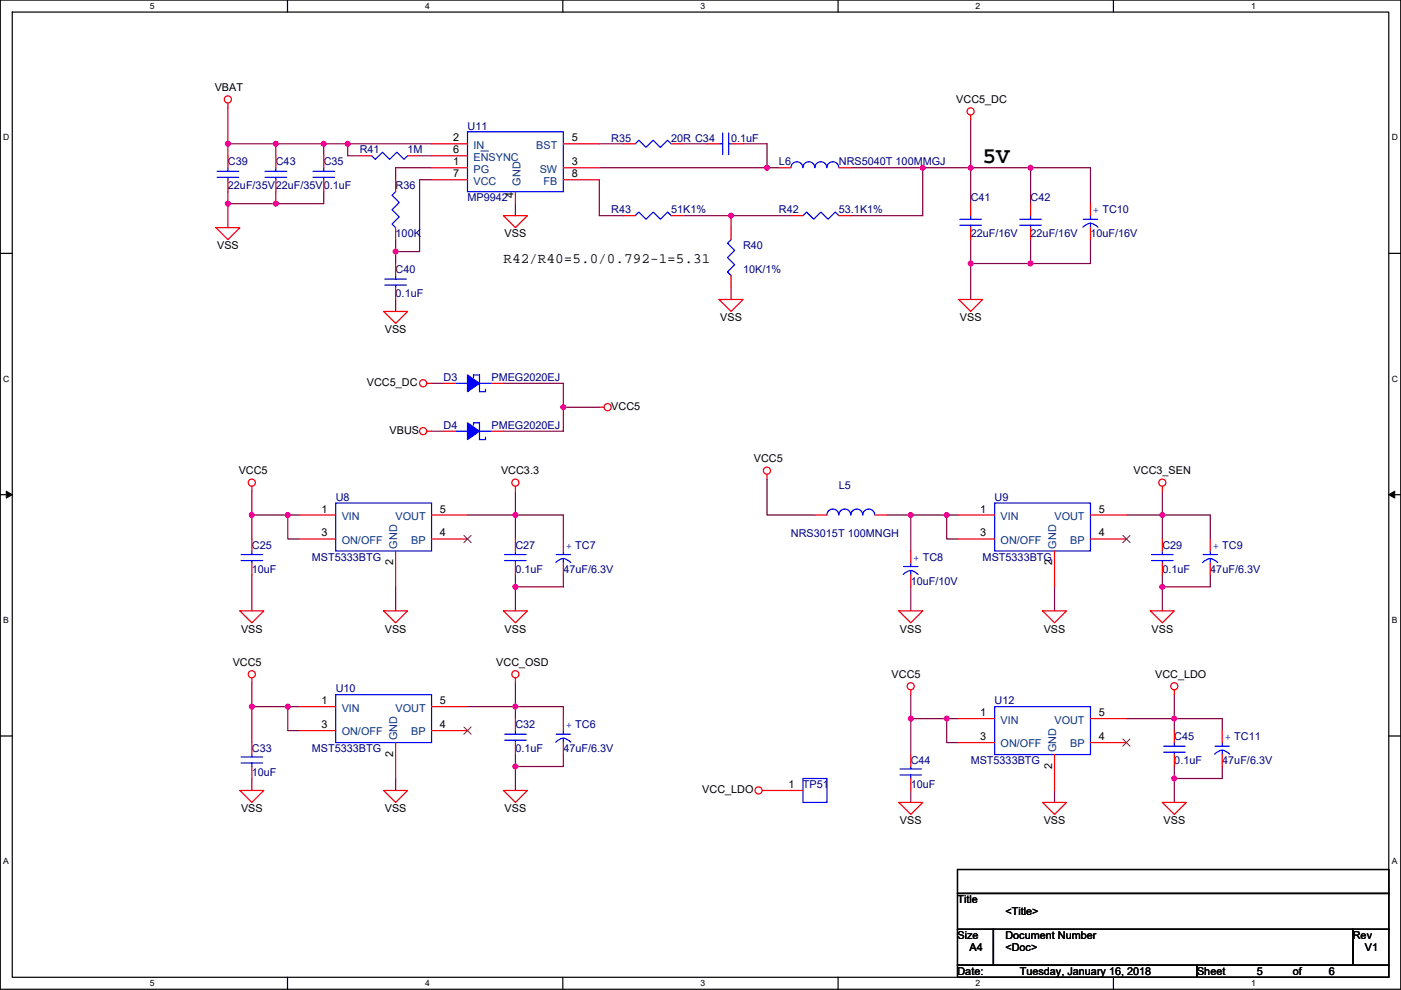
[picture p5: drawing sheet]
<svg xmlns="http://www.w3.org/2000/svg" width="297mm" height="210mm" viewBox="0 0 297 210" stroke-linecap="round" stroke-linejoin="round" font-family="sans-serif">
<path d="M.1 0h296.9v209.8h-296.9zM2.6 2.6h291.8v204.7h-291.8z" fill="none" stroke="#000" stroke-width=".25"/>
<g fill="#fff">
<path d="M31.8 .3h1v2h-1z"/>
<path d="M31.8 207.5h1v2.1h-1z"/>
</g>
<path d="M61 0v2.6M61 207.3v2.5" fill="none" stroke="#000" stroke-width=".25"/>
<g fill="#fff">
<path d="M90.1 .3h1v2h-1z"/>
<path d="M90.1 207.5h1v2.1h-1z"/>
</g>
<path d="M119.3 0v2.6M119.3 207.3v2.5" fill="none" stroke="#000" stroke-width=".25"/>
<g fill="#fff">
<path d="M148.5 .3h1v2h-1z"/>
<path d="M148.5 207.5h1v2.1h-1z"/>
</g>
<path d="M177.7 0v2.6M177.7 207.3v2.5" fill="none" stroke="#000" stroke-width=".25"/>
<g fill="#fff">
<path d="M206.9 .3h1v2h-1z"/>
<path d="M206.9 207.5h1v2.1h-1z"/>
</g>
<path d="M236.1 0v2.6M236.1 207.3v2.5" fill="none" stroke="#000" stroke-width=".25"/>
<g fill="#fff">
<path d="M265.2 .3h1v2h-1z"/>
<path d="M265.2 207.5h1v2.1h-1z"/>
<path d="M.7 28.2h1.3v2h-1.3z"/>
<path d="M295.1 28.2h1.3v2h-1.3z"/>
<path d="M.7 79.3h1.3v2.1h-1.3z"/>
<path d="M295.1 79.3h1.3v2.1h-1.3z"/>
</g>
<path d="M.1 53.7h2.5M294.4 53.7h2.6" fill="none" stroke="#000" stroke-width=".25"/>
<g fill="#fff">
<path d="M.7 130.5h1.2v2h-1.2z"/>
<path d="M295.1 130.5h1.2v2h-1.2z"/>
</g>
<path d="M.1 104.9h2.5M294.4 104.9h2.6" fill="none" stroke="#000" stroke-width=".25"/>
<path d="M1.3 104.2l1.3 .7-1.3 .7zM294.4 104.9l1.3-.7v1.4z" fill="#000" stroke="#000" stroke-width=".21"/>
<g fill="#fff">
<path d="M.7 181.7h1.2v2h-1.2z"/>
<path d="M295.1 181.7h1.2v2h-1.2z"/>
</g>
<path d="M.1 156.1h2.5M294.4 156.1h2.6M203 184.4h91.4v5.1h-91.4zM203 189.5h91.4v7.6h-91.4zM203 197.1h7.6v7.6h-7.6zM210.6 197.1h76.2v7.6h-76.2zM286.8 197.1h7.6v7.6h-7.6zM203 204.7h50.8v2.6h-50.8zM253.8 204.7h40.6v2.6h-40.6z" fill="none" stroke="#000" stroke-width=".25"/>
<g fill="none" stroke="#800040" stroke-width=".25">
<path d="M48.3 22.9v7.6M48.3 30.5h10.2M48.3 30.5v2.5M58.5 30.5v2.5M58.5 30.5h10.1M68.6 30.5h5.1M68.6 30.5v2.5M73.7 30.5h17.8M73.7 30.5v2.5h2.6M89 33h2.5M91.5 38.1h-2.5v15.3h-5.1v-2.6M91.5 35.6h-7.6v2.5"/>
<path d="M127.1 30.5h5M127.1 38.1v7.6h5M127.1 35.6h35.5M144.8 30.5h5.1M157.5 30.5h5.1v5.1M162.6 35.6h2.6M180.4 35.6h15.2M195.6 35.6h22.9M195.6 35.6v10.1h-15.2M205.8 25.4v17.8M218.5 35.6v7.6M218.5 35.6h12.7v7.6"/>
<path d="M48.3 43.2h10.2M48.3 40.7v2.5M48.3 43.2v5.1M58.5 40.7v2.5M68.6 40.7v2.5h-10.1M83.9 53.4v2.5M109.3 43.2v2.5M144.8 45.7h10.2M155 45.7v2.6M155 45.7h12.7M205.8 50.8v5.1M205.8 55.9h12.7"/>
<path d="M205.8 55.9v7.6M218.5 50.8v5.1M231.2 50.8v5.1h-12.7M83.9 63.5v2.6M155 61v2.5M91.5 91.5h2.5M91.5 81.3h2.5M106.7 81.3h12.7v5.1M119.4 86.4v5.1h-12.7M119.4 86.4h7.7M53.4 104.2v5M53.4 109.2v5.1"/>
<path d="M53.4 109.2h7.6M61 109.2v5.1h2.6M61 109.2h2.6M99.1 109.2h10.2M109.3 109.2v5.1M109.3 104.2v5M109.3 109.2h10.1v5.1M162.6 101.6v7.6h10.2M188 109.2h5.1M193.1 109.2h7.6M193.1 109.2v7.7M200.7 109.2v5.1h2.6"/>
<path d="M200.7 109.2h2.6M238.8 109.2h7.6M246.4 109.2h10.2v5.1M246.4 109.2v5.1M246.4 104.2v5M53.4 121.9v7.7M83.9 124.5v5.1M109.3 121.9v2.6M109.3 124.5v5.1M119.4 121.9v2.6h-10.1M193.1 124.5v5.1M223.6 124.5v5.1"/>
<path d="M246.4 124.5v5.1M246.4 121.9v2.6M256.6 121.9v2.6h-10.2M53.4 149.9h7.6M53.4 144.8v5.1M53.4 149.9v7.6M61 149.9h2.6M61 149.9v5.1h2.6M99.1 149.9h10.2M109.3 149.9h10.1v2.5M109.3 144.8v5.1M109.3 149.9v2.5"/>
<path d="M193.1 147.3v5.1M193.1 152.4v7.6M193.1 152.4h7.6M200.7 152.4v5.1h2.6M200.7 152.4h2.6M238.8 152.4h10.2M249 152.4h10.1v2.6M249 147.3v5.1M249 152.4v2.6M53.4 165.1v2.6M83.9 165.1v2.6M109.3 162.6v5.1"/>
<path d="M109.3 160v2.6M119.4 160v2.6h-10.1M193.1 167.7v2.5M223.6 167.7v2.5M249 165.1v5.1M249 162.6v2.5M259.1 162.6v2.5h-10.1"/>
</g>
<g fill="#f0f" stroke="#f0f" stroke-width=".25">
<circle cx="119.4" cy="86.4" r=".5"/>
<circle cx="53.4" cy="109.2" r=".5"/>
<circle cx="109.3" cy="124.5" r=".5"/>
<circle cx="61" cy="109.2" r=".5"/>
<circle cx="109.3" cy="109.2" r=".5"/>
<circle cx="53.4" cy="149.9" r=".5"/>
<circle cx="61" cy="149.9" r=".5"/>
<circle cx="200.7" cy="109.2" r=".5"/>
<circle cx="246.4" cy="124.5" r=".5"/>
<circle cx="193.1" cy="109.2" r=".5"/>
<circle cx="109.3" cy="149.9" r=".5"/>
<circle cx="109.3" cy="162.6" r=".5"/>
<circle cx="246.4" cy="109.2" r=".5"/>
<circle cx="48.3" cy="30.5" r=".5"/>
<circle cx="48.3" cy="43.2" r=".5"/>
<circle cx="195.6" cy="35.6" r=".5"/>
<circle cx="162.6" cy="35.6" r=".5"/>
<circle cx="83.9" cy="53.3" r=".5"/>
<circle cx="73.7" cy="30.5" r=".5"/>
<circle cx="205.8" cy="55.9" r=".5"/>
<circle cx="205.8" cy="35.6" r=".5"/>
<circle cx="155" cy="45.7" r=".5"/>
<circle cx="58.5" cy="30.5" r=".5"/>
<circle cx="68.6" cy="30.5" r=".5"/>
<circle cx="58.5" cy="43.2" r=".5"/>
<circle cx="218.5" cy="35.6" r=".5"/>
<circle cx="218.5" cy="55.9" r=".5"/>
<circle cx="249" cy="152.4" r=".5"/>
<circle cx="249" cy="165.1" r=".5"/>
<circle cx="193.1" cy="152.4" r=".5"/>
<circle cx="200.7" cy="152.4" r=".5"/>
</g>
<g fill="none" stroke="#f00" stroke-width=".25">
<path d="M48.3 21.9v1M48.3 38.1v2.6M48.3 33v2.6M58.5 38.1v2.6M58.5 33v2.6M68.6 38.1v2.6M68.6 33v2.6M76.3 33h2.5M83.9 38.1v2.6M86.4 33h2.6M91.5 38.1h7.6M91.5 30.5h7.6"/>
<path d="M91.5 35.6h7.6M91.5 33h7.6M119.4 30.5h7.7M119.4 35.6h7.7M119.4 38.1h7.7M132.1 30.5h2.6M142.3 30.5h2.5M149.9 30.5h2.6M155 30.5h2.5M165.2 35.6h2.5M177.9 35.6h2.5M205.8 24.4v1"/>
<path d="M45.8 48.3h5.1l-2.6 2.5zM83.9 55.9v2.5M83.9 48.3v2.5M106.7 45.7h5.1l-2.5 2.6zM109.3 40.7v2.5M132.1 45.7h2.6M142.3 45.7h2.5M155 58.4v2.6M155 48.3v2.5M167.7 45.7h2.5M177.9 45.7h2.5M205.8 48.3v2.5"/>
<path d="M205.8 43.2v2.5M218.5 48.3v2.5M218.5 43.2v2.5M231.2 43.2v2.5M231.2 48.3v2.5M81.3 66.1h5.1l-2.5 2.5zM83.9 61v2.5M152.5 63.5h5l-2.5 2.6zM203.3 63.5h5l-2.5 2.6zM90.5 91.5h1M90.5 81.3h1M94 81.3h2.6"/>
<path d="M94 91.5h2.6M104.2 81.3h2.5M104.2 91.5h2.5M127.1 86.4h1M53.4 103.1v1.1M53.4 119.4v2.5M53.4 114.3v2.6M63.6 109.2h7.6M63.6 114.3h7.6M83.9 116.9v7.6M91.5 109.2h7.6M91.5 114.3h7.6"/>
<path d="M109.3 103.1v1.1M109.3 119.4v2.5M109.3 114.3v2.6M119.4 114.3v2.6M119.4 119.4v2.5M162.6 100.6v1M172.8 109.2h2.5M185.5 109.2h2.5M193.1 116.9v2.5M203.3 109.2h7.6M203.3 114.3h7.6M223.6 116.9v7.6"/>
<path d="M231.2 109.2h7.6M231.2 114.3h7.6M246.4 103.1v1.1M246.4 119.4v2.5M246.4 114.3v2.6M256.6 114.3v2.6M256.6 119.4v2.5M50.9 129.6h5l-2.5 2.5zM81.3 129.6h5.1l-2.5 2.5zM106.7 129.6h5.1l-2.5 2.5zM190.6 129.6h5l-2.5 2.5zM193.1 121.9v2.6"/>
<path d="M221 129.6h5.1l-2.5 2.5zM243.9 129.6h5.1l-2.6 2.5zM53.4 143.8v1M53.4 157.5v2.5M63.6 149.9h7.6M63.6 155h7.6M83.9 157.5v7.6M91.5 149.9h7.6M91.5 155h7.6M109.3 143.8v1M109.3 157.5v2.5M109.3 152.4v2.6"/>
<path d="M119.4 152.4v2.6M119.4 157.5v2.5M193.1 146.3v1M203.3 152.4h7.6M203.3 157.5h7.6M231.2 152.4h7.6M231.2 157.5h7.6M249 146.3v1M249 155v2.5M259.1 155v2.5M50.9 167.7h5l-2.5 2.5zM53.4 162.6v2.5"/>
<path d="M81.3 167.7h5.1l-2.5 2.5zM106.7 167.7h5.1l-2.5 2.5zM161.6 167.7h8.6M190.6 170.2h5l-2.5 2.5zM193.1 160v2.6M193.1 165.1v2.6M221 170.2h5.1l-2.5 2.5zM223.6 160v7.7M246.4 170.2h5.1l-2.5 2.5zM249 160v2.6M259.1 160v2.6"/>
<circle cx="48.3" cy="21.1" r=".76"/>
<circle cx="205.8" cy="23.6" r=".76"/>
<circle cx="89.7" cy="91.4" r=".76"/>
<circle cx="89.7" cy="81.3" r=".76"/>
<circle cx="128.8" cy="86.4" r=".76"/>
<circle cx="162.6" cy="99.8" r=".76"/>
<circle cx="53.4" cy="102.4" r=".76"/>
<circle cx="109.3" cy="102.4" r=".76"/>
<circle cx="246.4" cy="102.4" r=".76"/>
<circle cx="53.4" cy="143" r=".76"/>
<circle cx="109.3" cy="143" r=".76"/>
<circle cx="193.1" cy="145.5" r=".76"/>
<circle cx="249" cy="145.5" r=".76"/>
<circle cx="160.8" cy="167.6" r=".76"/>
</g>
<g fill="none" stroke="#00f" stroke-width=".25">
<path d="M46 36.3h4.6M46 37.6h4.6M48.3 37.6v.5M48.3 35.6v.7M56.2 36.3h4.6M56.2 37.6h4.6M58.5 37.6v.5M58.5 35.6v.7M66.4 36.3h4.5M66.4 37.6h4.5M68.6 37.6v.5M68.6 35.6v.7"/>
<path d="M78.8 33l.8 .8 1.5-1.5 1.5 1.5 1.5-1.5 1.6 1.5 .7-.8M99.1 28h20.3v12.7h-20.3zM134.7 30.5l.7-.8 1.6 1.6 1.5-1.6 1.5 1.6 1.5-1.6 .8 .8M152.5 30.5h.7M153.2 28.2v4.6M154.5 28.2v4.6M154.5 30.5h.5M167.7 35.6a1.26 1.26 0 0 1 1.3-1.3 1.26 1.26 0 0 1 1.2 1.3M170.2 35.6a1.26 1.26 0 0 1 1.3-1.3 1.26 1.26 0 0 1 1.3 1.3M172.8 35.6a1.26 1.26 0 0 1 1.2-1.3 1.26 1.26 0 0 1 1.3 1.3M175.3 35.6a1.26 1.26 0 0 1 1.3-1.3 1.26 1.26 0 0 1 1.2 1.3M81.6 59.2h4.6"/>
<path d="M83.9 58.4v.8M83.9 40.7l-.8 .7 1.5 1.5-1.5 1.6 1.5 1.5-1.5 1.5 .8 .8M134.7 45.7l.7-.7 1.6 1.5 1.5-1.5 1.5 1.5 1.5-1.5 .8 .7M155 50.8l-.8 .8 1.6 1.5-1.6 1.5 1.6 1.6-1.6 1.5 .8 .7M170.2 45.7l.8-.7 1.5 1.5 1.6-1.5 1.5 1.5 1.5-1.5 .8 .7M203.5 46.5h4.6M203.5 47.8h4.6M205.8 47.8v.5M205.8 45.7v.8M216.2 46.5h4.6M216.2 47.8h4.6M218.5 47.8v.5"/>
<path d="M218.5 45.7v.8M229.7 46.5h3M231.1 47.3l-.9 .4-.6 .5M231.2 47.5v.8M231.2 45.7v.8M231.2 47.3l1 .4 .6 .5M81.6 60.5h4.6M83.9 60.5v.5M96.6 81.3h2.5M96.6 91.5h2.5M100.4 80v-.5h1.3v3.6h1.2v-.5M100.4 90.2v-.5h1.3v3.5h1.2v-.5"/>
<path d="M101.7 81.3h2.5M101.7 91.5h2.5M51.1 117.6h4.6M51.1 118.9h4.6M53.4 118.9v.5M53.4 116.9v.7M71.2 106.7h20.3v10.2h-20.3zM107 117.6h4.6M107 118.9h4.6M109.3 118.9v.5M109.3 116.9v.7M117.9 117.6h3.1"/>
<path d="M119.4 118.4l-1 .5-.6 .4M119.4 118.6v.8M119.4 116.9v.7M119.5 118.4l.9 .5 .6 .4M175.3 109.2a1.26 1.26 0 0 1 1.3-1.2 1.26 1.26 0 0 1 1.2 1.2M177.9 109.2a1.26 1.26 0 0 1 1.2-1.2 1.26 1.26 0 0 1 1.3 1.2 1.27 1.27 0 0 1 1.2-1.2 1.27 1.27 0 0 1 1.3 1.2 1.27 1.27 0 0 1 1.3-1.2 1.27 1.27 0 0 1 1.3 1.2M193.1 119.4v.8M210.9 106.7h20.3v10.2h-20.3zM244.2 117.6h4.5M244.2 118.9h4.5M246.4 118.9v.5M246.4 116.9v.7"/>
<path d="M255.1 117.6h3M256.5 118.4l-.9 .5-.6 .4M256.6 118.6v.8M256.6 116.9v.7M256.6 118.4l1 .5 .6 .4M191.6 120.2h3M193 121l-.9 .4-.6 .5M193.1 121.2v.7M193.1 121l1 .4 .6 .5M71.2 147.3h20.3v10.2h-20.3zM107 155.7h4.6M107 157h4.6"/>
<path d="M109.3 157v.5M109.3 155v.7M117.9 155.7h3.1M119.4 156.5l-1 .5-.6 .4M119.4 156.7v.8M119.4 155v.7M119.5 156.5l.9 .5 .6 .4M210.9 149.9h20.3v10.1h-20.3zM246.7 158.3h4.6M246.7 159.5h4.6M249 159.5v.5M249 157.5v.8"/>
<path d="M257.6 158.3h3.1M259.1 159.1l-1 .4-.6 .5M259.1 159.3v.7M259.1 157.5v.8M259.2 159.1l.9 .4 .6 .5M51.1 161.8h4.6M51.1 160.5h4.6M53.4 160v.5M53.4 161.8v.8M170.2 165.1h5.1v5.1h-5.1zM190.8 164.4h4.6M190.8 163.1h4.6"/>
<path d="M193.1 162.6v.5M193.1 164.4v.7"/>
</g>
<g fill="#00f" stroke="#00f" stroke-width=".25">
<path d="M99.1 79.5l2.6 1.8-2.6 1.8z" fill-rule="evenodd"/>
<path d="M99.1 89.7l2.6 1.8-2.6 1.7z" fill-rule="evenodd"/>
</g>
<path d="M98.4 113.6l1.5 1.5M99.9 113.6l-1.6 1.5M238.1 113.6l1.5 1.5M239.6 113.6l-1.6 1.5M98.4 154.2l1.5 1.5M99.9 154.2l-1.6 1.5M238.1 156.7l1.5 1.6M239.6 156.7l-1.6 1.6" fill="none" stroke="#804000" stroke-width=".21"/>
<path d="M101.9 32h1.7" fill="none" stroke="#004080" stroke-width=".21"/>
<text font-size="4.8" x="208.3" y="34.6">5V</text>
<text font-size="3" x="106.7" y="55.8">R42/R40=5.0/0.792-1=5.31</text>
<g font-size="2.3">
<text x="45.5" y="19.3">VBAT</text>
<text x="202.8" y="21.9">VCC5_DC</text>
<text x="96.1" y="30">2</text>
<text x="121.2" y="30">5</text>
<text x="96.1" y="32.5">6</text>
<text x="96.1" y="35.1">1</text>
<text x="121.2" y="35.1">3</text>
<text x="96.1" y="37.6">7</text>
<text x="108.9" y="41.9" transform="rotate(-90 108.9 41.9)">4</text>
<text x="121.2" y="37.6">8</text>
<text x="46" y="52.9">VSS</text>
<text x="107" y="50.3">VSS</text>
<text x="81.6" y="70.7">VSS</text>
<text x="152.7" y="68.1">VSS</text>
<text x="203.5" y="68.1">VSS</text>
<text x="77.8" y="81.8">VCC5_DC</text>
<text x="129.6" y="86.9">VCC5</text>
<text x="82.6" y="92">VBUS</text>
<text x="50.6" y="100.6">VCC5</text>
<text x="106.2" y="100.6">VCC3.3</text>
<text x="159.8" y="98.1">VCC5</text>
<text x="240.3" y="100.6">VCC3_SEN</text>
<text x="68.1" y="108.7">1</text>
<text x="68.1" y="113.8">3</text>
<text x="93.3" y="113.8">4</text>
<text x="93.3" y="108.7">5</text>
<text x="207.8" y="108.7">1</text>
<text x="207.8" y="113.8">3</text>
<text x="233" y="113.8">4</text>
<text x="233" y="108.7">5</text>
<text x="83.4" y="119.9" transform="rotate(-90 83.4 119.9)">2</text>
<text x="223.1" y="119.9" transform="rotate(-90 223.1 119.9)">2</text>
<text x="51.1" y="134.2">VSS</text>
<text x="81.6" y="134.2">VSS</text>
<text x="107" y="134.2">VSS</text>
<text x="190.8" y="134.2">VSS</text>
<text x="221.3" y="134.2">VSS</text>
<text x="244.2" y="134.2">VSS</text>
<text x="49.3" y="141.3">VCC5</text>
<text x="105.2" y="141.3">VCC_OSD</text>
<text x="189" y="143.8">VCC5</text>
<text x="244.9" y="143.8">VCC_LDO</text>
<text x="68.1" y="149.4">1</text>
<text x="93.3" y="149.4">5</text>
<text x="68.1" y="154.4">3</text>
<text x="93.3" y="154.4">4</text>
<text x="207.8" y="151.9">1</text>
<text x="233" y="151.9">5</text>
<text x="83.4" y="160.6" transform="rotate(-90 83.4 160.6)">2</text>
<text x="207.8" y="157">3</text>
<text x="233" y="157">4</text>
<text x="167.2" y="167.1">1</text>
<text x="223.1" y="163.1" transform="rotate(-90 223.1 163.1)">2</text>
<text x="51.1" y="172.3">VSS</text>
<text x="81.6" y="172.3">VSS</text>
<text x="107" y="172.3">VSS</text>
<text x="148.9" y="168.2">VCC_LDO</text>
<text x="190.8" y="174.8">VSS</text>
<text x="221.3" y="174.8">VSS</text>
<text x="246.7" y="174.8">VSS</text>
<text x="203" y="191.6">Title</text>
<text x="213.2" y="194.1">&lt;Title&gt;</text>
<text x="203" y="199.2">Size</text>
<text x="205.5" y="201.7">A4</text>
<text x="213.2" y="199.2">Document Number</text>
<text x="213.2" y="201.7">&lt;Doc&gt;</text>
<text x="286.8" y="199.2">Rev</text>
<text x="289.4" y="201.7">V1</text>
<text x="203" y="206.8">Date:</text>
<text x="216.2" y="206.8">Tuesday, January 16, 2018</text>
<text x="253.8" y="206.8">Sheet</text>
<text x="266.5" y="206.8">5</text>
<text x="274.1" y="206.8">of</text>
<text x="281.7" y="206.8">6</text>
</g>
<g font-size="2.3" fill="#000080">
<text x="99.1" y="27.5">U11</text>
<text x="48.3" y="35.1">C39</text>
<text x="58.5" y="35.1">C43</text>
<text x="68.6" y="35.1">C35</text>
<text x="76.3" y="32.6">R41</text>
<text x="86.4" y="32.6">1M</text>
<text x="129.6" y="30">R35</text>
<text x="142.3" y="30">20R C34</text>
<text x="155" y="30">0.1uF</text>
<text x="165.2" y="35.1">L6</text>
<text x="177.9" y="35.1">NRS5040T 100MMGJ</text>
<text x="48.3" y="40.2">22uF/35V22uF/35V0.1uF</text>
<text x="83.9" y="40.2">R36</text>
<text x="99.1" y="42.7">MP9942</text>
<text x="129.6" y="45.3">R43</text>
<text x="142.3" y="45.3">51K1%</text>
<text x="165.2" y="45.3">R42</text>
<text x="177.9" y="45.3">53.1K1%</text>
<text x="205.8" y="42.7">C41</text>
<text x="218.5" y="42.7">C42</text>
<text x="233.7" y="45.3">TC10</text>
<text x="83.9" y="50.3">100K</text>
<text x="157.5" y="52.9">R40</text>
<text x="205.8" y="50.3">22uF/16V</text>
<text x="218.5" y="50.3">22uF/16V</text>
<text x="231.2" y="50.3">10uF/16V</text>
<text x="83.9" y="58">C40</text>
<text x="157.5" y="58">10K/1%</text>
<text x="83.9" y="63">0.1uF</text>
<text x="94" y="80.8">D3</text>
<text x="104.2" y="80.8">PMEG2020EJ</text>
<text x="94" y="91">D4</text>
<text x="104.2" y="91">PMEG2020EJ</text>
<text x="71.2" y="106.2">U8</text>
<text x="177.9" y="103.7">L5</text>
<text x="210.9" y="106.2">U9</text>
<text x="167.7" y="113.8">NRS3015T 100MNGH</text>
<text x="53.4" y="116.4">C25</text>
<text x="66.1" y="118.9">MST5333BTG</text>
<text x="109.3" y="116.4">C27</text>
<text x="122" y="116.4">TC7</text>
<text x="195.6" y="118.9">TC8</text>
<text x="208.3" y="118.9">MST5333BTG</text>
<text x="246.4" y="116.4">C29</text>
<text x="259.1" y="116.4">TC9</text>
<text x="53.4" y="121.5">10uF</text>
<text x="109.3" y="121.5">0.1uF</text>
<text x="119.4" y="121.5">47uF/6.3V</text>
<text x="193.1" y="124">10uF/10V</text>
<text x="246.4" y="121.5">0.1uF</text>
<text x="256.6" y="121.5">47uF/6.3V</text>
<text x="71.2" y="146.9">U10</text>
<text x="210.9" y="149.4">U12</text>
<text x="109.3" y="154.5">C32</text>
<text x="122" y="154.5">TC6</text>
<text x="53.4" y="159.6">C33</text>
<text x="66.1" y="159.6">MST5333BTG</text>
<text x="109.3" y="159.6">0.1uF</text>
<text x="119.4" y="159.6">47uF/6.3V</text>
<text x="249" y="157">C45</text>
<text x="261.7" y="157">TC11</text>
<text x="53.4" y="164.6">10uF</text>
<text x="170.2" y="167.2">TP51</text>
<text x="193.1" y="162.1">C44</text>
<text x="193.1" y="167.2">10uF</text>
<text x="205.8" y="162.1">MST5333BTG</text>
<text x="249" y="162.1">0.1uF</text>
<text x="259.1" y="162.1">47uF/6.3V</text>
</g>
<g font-size="2.3" fill="#004080">
<text x="100.4" y="31.5">IN</text>
<text x="100.4" y="34.1">ENSYNC</text>
<text x="113.7" y="31.5">BST</text>
<text x="100.4" y="39.2">VCC</text>
<text x="100.4" y="36.6">PG</text>
<text x="110.3" y="39.4" transform="rotate(-90 110.3 39.4)">GND</text>
<text x="114.4" y="36.6">SW</text>
<text x="115.2" y="39.2">FB</text>
<text x="72.5" y="110.3">VIN</text>
<text x="83.9" y="110.3">VOUT</text>
<text x="212.2" y="110.3">VIN</text>
<text x="223.6" y="110.3">VOUT</text>
<text x="72.5" y="115.4">ON/OFF</text>
<text x="84.2" y="116.4" transform="rotate(-90 84.2 116.4)">GND</text>
<text x="87.2" y="115.4">BP</text>
<text x="212.2" y="115.4">ON/OFF</text>
<text x="223.9" y="116.4" transform="rotate(-90 223.9 116.4)">GND</text>
<text x="226.9" y="115.4">BP</text>
<text x="72.5" y="150.9">VIN</text>
<text x="72.5" y="156">ON/OFF</text>
<text x="83.9" y="150.9">VOUT</text>
<text x="87.2" y="156">BP</text>
<text x="212.2" y="153.5">VIN</text>
<text x="223.6" y="153.5">VOUT</text>
<text x="84.2" y="157" transform="rotate(-90 84.2 157)">GND</text>
<text x="212.2" y="158.5">ON/OFF</text>
<text x="223.9" y="159.5" transform="rotate(-90 223.9 159.5)">GND</text>
<text x="226.9" y="158.5">BP</text>
</g>
<g font-size="2.3" fill="#00f">
<text x="231.8" y="44" transform="rotate(90 231.8 44)">+</text>
<text x="120" y="115.1" transform="rotate(90 120 115.1)">+</text>
<text x="193.7" y="117.6" transform="rotate(90 193.7 117.6)">+</text>
<text x="257.2" y="115.1" transform="rotate(90 257.2 115.1)">+</text>
<text x="120" y="153.2" transform="rotate(90 120 153.2)">+</text>
<text x="259.7" y="155.7" transform="rotate(90 259.7 155.7)">+</text>
</g>
<g font-size="1.8">
<text x="31.8" y="1.9">5</text>
<text x="90.1" y="1.9">4</text>
<text x="148.5" y="1.9">3</text>
<text x="206.9" y="1.9">2</text>
<text x="265.2" y="1.9">1</text>
<text x=".7" y="29.8">D</text>
<text x="295.1" y="29.8">D</text>
<text x=".7" y="81">C</text>
<text x="295.1" y="81">C</text>
<text x=".7" y="132.1">B</text>
<text x="295.1" y="132.1">B</text>
<text x=".7" y="183.3">A</text>
<text x="295.1" y="183.3">A</text>
<text x="31.8" y="209.2">5</text>
<text x="90.1" y="209.2">4</text>
<text x="148.5" y="209.2">3</text>
<text x="206.9" y="209.2">2</text>
<text x="265.2" y="209.2">1</text>
</g>
</svg>
